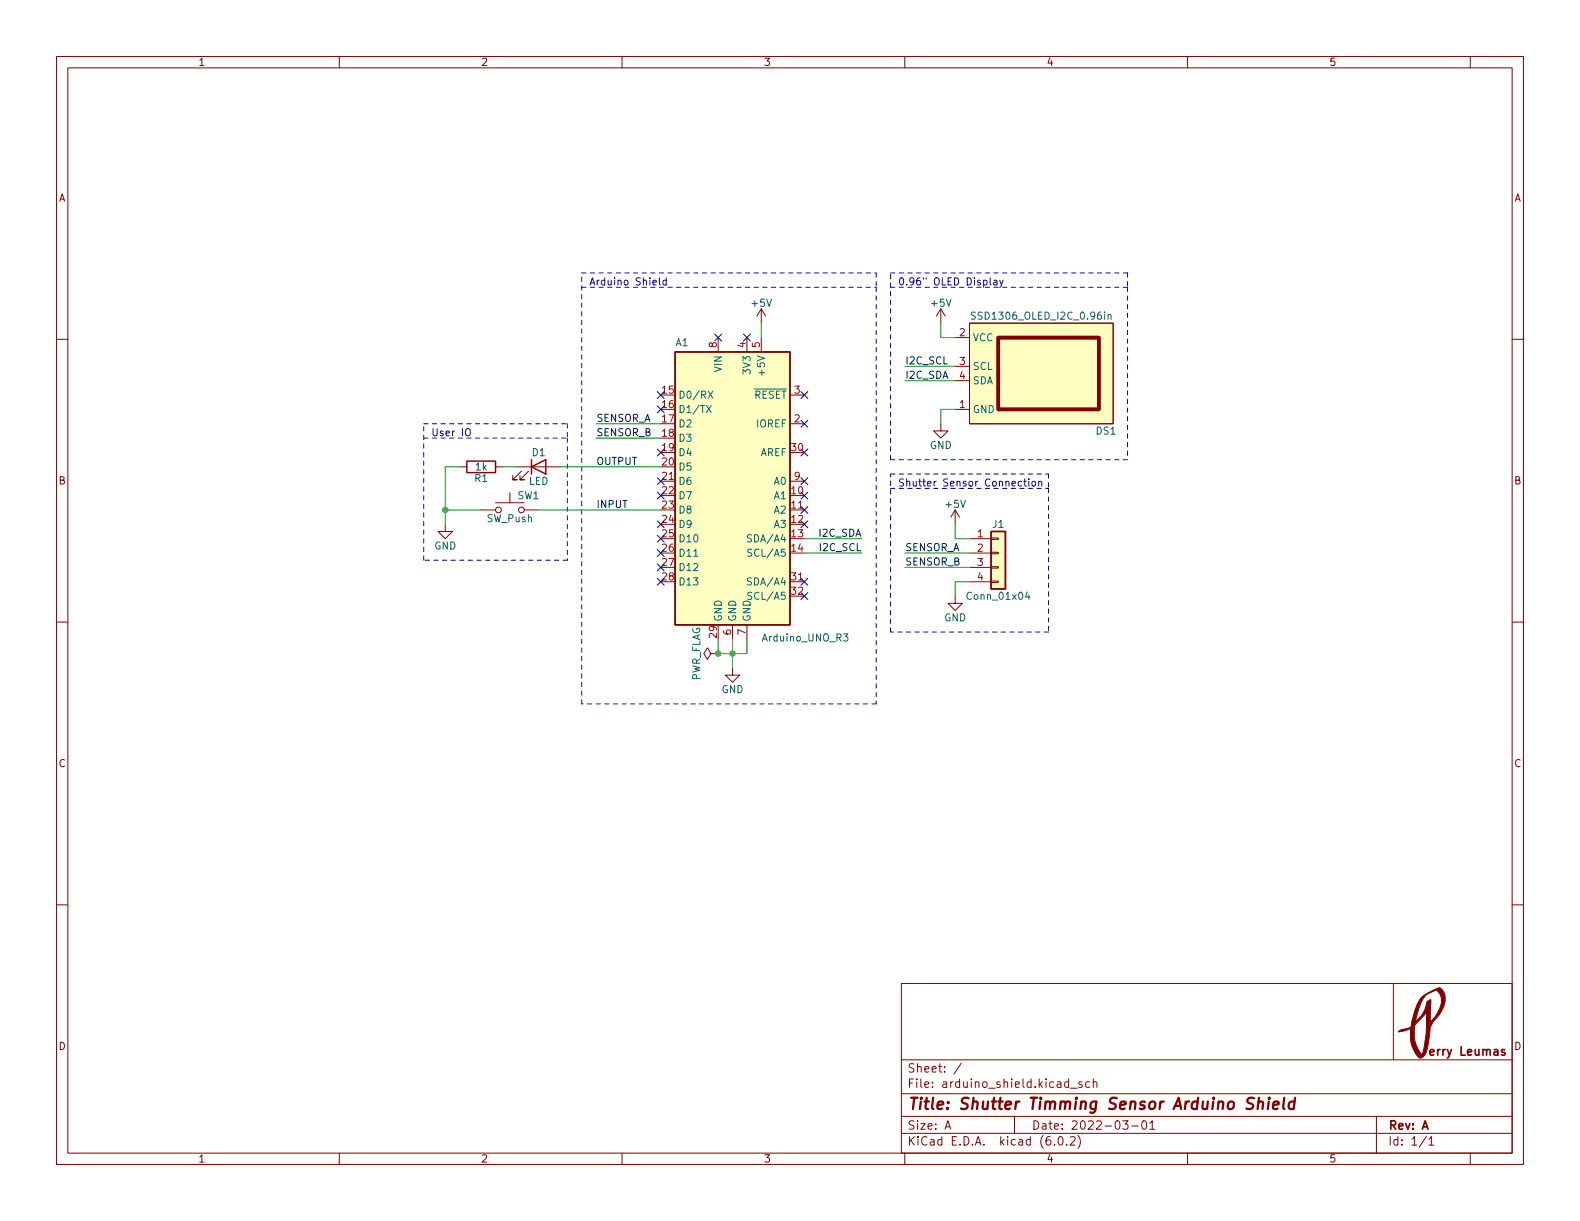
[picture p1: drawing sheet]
<svg xmlns="http://www.w3.org/2000/svg" width="279mm" height="216mm" viewBox="0 0 279 216" stroke-linecap="round" stroke-linejoin="round" font-family="sans-serif">
<g fill="none" stroke="#840000" stroke-width=".18">
<path d="M10 10h259.4v195.9h-259.4zM12 12h255.4v191.9h-255.4zM60 10v2M110 10v2M160 10v2M210 10v2M260 10v2M10 60h2M127 59.7v2.5M132.1 59.7v2.5M134.6 54.6v2.6M134.6 59.7v2.5"/>
<path d="M134.6 54.6l-.7 1.3M134.6 54.6l.8 1.3M166.4 54.6l-.8 1.3M166.4 54.6v2.6M166.4 54.6l.7 1.3M168.9 59.7h2.5M171.4 57.2h25.4v17.7h-25.4zM267.4 60h2M139.7 74.9h2.5M139.7 69.9h2.5M166.4 74.9v1.3h1.2l-1.2 1.3-1.3-1.3h1.3M168.9 72.4h2.5"/>
<path d="M168.9 64.8h2.5M168.9 67.3h2.5M78.7 92.7v1.3h1.3l-1.3 1.3-1.2-1.3h1.2M81.3 82.6h1.2M85.1 90.2h2.5M87.6 82.6h1.3M87.6 88.9h5.1M90.2 87.1v1.8M91.4 82.6h7.7M92.2 83.3l-1.5 1.5h.7h-.7v-.7M92.7 90.2h2.5M93.5 83.3l-1.6 1.5h.8h-.8v-.7"/>
<path d="M116.8 85.1h2.6M139.7 90.2h2.5M139.7 85.1h2.5M168.9 90.2l-.8 1.2M168.9 90.2v2.5M168.9 90.2l.8 1.2M171.4 95.3h3.9M171.4 97.8h3.9M175.3 97.7h1.2v.2h-1.2zM175.3 95.1h1.2v.3h-1.2zM10 110h2M125.7 115.6l-.6-1-.6 1 .6 1 .6-1h1.3"/>
<path d="M127 115.6h.1M129.5 118.1v1.3h1.3l-1.3 1.3-1.2-1.3h1.2M129.5 110.5v2.5M132.1 110.5v2.5M139.7 102.9h2.5M168.9 105.4v1.3h1.3l-1.3 1.3-1.3-1.3h1.3M171.4 100.3h3.9M171.4 102.9h3.9M175.3 102.7h1.2v.3h-1.2zM175.3 100.2h1.2v.3h-1.2zM267.4 110h2M10 160h2"/>
<path d="M267.4 160h2M159.4 173.9h108v30h-108zM246.4 173.9v13.5M159.4 197.4h108M159.4 193.4h108M159.4 187.4h108M167.1 199.7l.5-1.5 .5 1.5M167.3 199.2h.7M170 188l-1.3 1.9M179.4 197.4v3M189.3 192.4h1.2M191.3 191.4l-.3-.1-.2 .2v.2l.5 .2v.3h-.5"/>
<path d="M192.7 191.4l-.4-.1-.3 .3v.4l.1 .2h.6M193.3 191.4l.2-.1 .4 .1 .1 .9M193.3 190.8v1.5M198.5 198.2h1l-.5 .5 .4 .2v.6l-.2 .2h-.4l-.3-.2M200.1 199.1h1.2M202.1 198.2h.2a.81 .81 0 0 1 .5 .6 .81 .81 0 0 1-.3 .8l-.1 .1a.81 .81 0 0 1-.6-.6 .81 .81 0 0 1 .3-.9zM203.3 198.6l.5-.4v1.5M203.3 199.7h.9M243.4 197.4v6.5M60 203.9v2M110 203.9v2M159.4 200.4h108"/>
<path d="M160 203.9v2M186.5 202.3v.2M187.3 201h.2a.81 .81 0 0 1 .6 .6 .81 .81 0 0 1-.3 .8l-.2 .1a.81 .81 0 0 1-.6-.6 .81 .81 0 0 1 .3-.9zM188.6 202.3v.2M189.3 201.1l.5-.1 .2 .1 .1 .3-.9 1.1h.9M190.6 200.8a1.72 1.72 0 0 1 0 2.2M210 203.9v2M252.3 200.9l-1.3 1.9M252.7 201.4l.4-.4v1.5M252.7 202.5h.8M260 203.9v2"/>
<circle cx="88.1" cy="90.2" r=".51"/>
<circle cx="92.2" cy="90.2" r=".51"/>
</g>
<path d="M222.5 195a.49 .49 0 0 1 .9 .1l-.2 1M222.6 194.1l-.2 2M224.4 194.8l-.2 1.3M224.4 194.1l-.1 .1 .1 .1 .1-.1-.1-.1v.2M225.1 195.4l1-.2v-.3l-.6-.1-.3 .3v.9l.1 .1 .6-.1M227.1 194.1l-.2 1.7 .2 .3M228.9 194.9a.66 .66 0 0 0-1 .3v.5l.1 .3 .2 .1 .6-.1M229 194.1l-.2 2" fill="none" stroke="#840000" stroke-width=".4"/>
<path d="M266.1 185.6h-.4l-.2 .2 .1 .2 .5 .1v.4h-.6" fill="none" stroke="#840000" stroke-width=".3"/>
<path d="M251.4 176.3l1.2-.8 2-.8a2.58 2.58 0 0 1 .6 3.5l-.7 1.2-.9 1a2.85 2.85 0 0 0-.8 2.5l-.3 2.1a2.54 2.54 0 0 1-1.3 2.1l-.3-.1-.5-.6-.7-1.3-.3-1.2v-1.2h.7l.1 1.2 .2 .8 .5 1.1 .6 .7 .3-1.2 .4-2.5 .1-3.8-1.4 1.5a2.09 2.09 0 0 0-.8 2.2h-.7l.1-.8-1.3 .4-.9 .2a3.3 3.3 0 0 1 1.8-.7 1.04 1.04 0 0 0 .6-1.2h.6l.3-.2a5.6 5.6 0 0 0 1.8-3.3l.6-.3-.1 3.9 1.1-1.2a3.6 3.6 0 0 0 .6-3.8 .68 .68 0 0 0-.9-.5l-1.3 .6-.7 .7-.8 1.9-.6 2.2h-.6l.9-2.9z" fill="#840000" stroke="#840000" stroke-width=".18"/>
<path d="M119.4 62.2h20.3v48.3h-20.3zM82.5 81.5h5.1v2.1h-5.1zM94 82.6l2.5-1.3v2.5zM94 81.3v2.5M175.3 94h2.5v10.1h-2.5z" fill="none" stroke="#840000" stroke-width=".25"/>
<g fill="#ffffc2" stroke="#ffffc2" stroke-width=".18">
<path d="M175.3 94h2.5v10.1h-2.5z"/>
<path d="M119.4 62.2h20.3v48.3h-20.3z"/>
<path d="M171.4 57.2h25.4v17.7h-25.4z"/>
<path d="M176.5 59.7h17.8v12.7h-17.8z"/>
</g>
<g fill="none" stroke="#006464" stroke-width=".18">
<path d="M172.5 55.2h-.5l-.2 .1v.4l.6 .2 .1 .3-.3 .3-.4-.1M195.9 55.7l.2-.1 .3 .1 .1 .8M124.9 71.7l.9 1.3M125.2 69.2l.9 1.2M125.8 71.7l-.9 1.3M126.1 69.2l-.9 1.2M122.7 98.4h.7M132.9 94.6h-.5l-.2 .1v.3l.6 .3 .1 .3-.3 .2h-.4M132.9 97.2l-.4-.1-.2 .1v.4l.5 .2 .1 .3-.2 .3-.5-.1M132.9 102.2h-.5l-.2 .1v.4l.6 .2 .1 .3-.3 .2h-.4M132.9 104.8l-.4-.1-.2 .1v.4l.5 .2 .1 .3-.2 .3-.5-.1M149.2 112.1h.7l-.4 .5 .4 .1v.5l-.2 .2-.5-.2"/>
<path d="M181.6 104.7l-.3 .9h.8M181.9 105.1v.9"/>
</g>
<path d="M176.5 59.7h17.8v12.7h-17.8z" fill="none" stroke="#840000" stroke-width=".63"/>
<g fill="none" stroke="#0000c2" stroke-width=".18">
<path d="M116.6 49.1v1.1l.2 .2M117.8 49.6l-.3-.1-.3 .3 .1 .5h.5M117.8 49.1v1.3M175.1 49.1v1.1l.2 .2M175.8 49.6h.4l.1 .8M176.3 49.8l-.4 .1-.2 .2 .2 .3 .4-.1M176.8 49.5l.3 .9M177.4 49.5l-.4 1.2-.2 .1M82.4 76l.2-.2a.43 .43 0 0 1 .6 .4v.4a.42 .42 0 0 1-.5 .5 .42 .42 0 0 1-.4-.5zM180.7 85.2l-.4-.1-.2 .2 .1 .6h.5M181 85.1h.5M181.2 84.7v1.1l.3 .2"/>
<path d="M181.9 84.7v.1M181.9 85.1v.9M182.6 85.2l.3-.1 .2 .2v.4l-.2 .3-.3-.1-.1-.2zM183.7 85.2l.2-.1 .3 .1v.8M183.7 85.1v.9"/>
</g>
<g fill="none" stroke="#0000c2" stroke-width=".18" stroke-dasharray=".8 .8">
<path d="M102.9 50.8h52M102.9 48.3h52M154.9 48.3v2.5M154.9 50.8v73.7M157.5 50.8h41.9M157.5 48.3h41.9M199.4 50.8v30.5M199.4 48.3v2.5M74.9 77.5h25.4M74.9 74.9h25.4M100.3 77.5v21.6M100.3 74.9v2.6"/>
<path d="M74.9 99.1v-24.2M100.3 99.1h-25.4M157.5 86.4h27.9M157.5 81.3v-33M157.5 83.8h27.9M185.4 83.8v2.6M185.4 86.4v25.4M199.4 81.3h-41.9M157.5 111.8v-28M185.4 111.8h-27.9M102.9 124.5v-76.2M154.9 124.5h-52"/>
</g>
<g fill="none" stroke="#009600" stroke-width=".18">
<path d="M134.6 57.2v2.5M166.4 57.2v2.5h2.5M105.4 77.5h11.4M105.4 74.9h11.4M160 67.3h8.9M160 64.8h8.9M168.9 72.4h-2.5v2.5M78.7 90.2h6.4M81.3 82.6h-2.6v10.1M88.9 82.6h2.5M95.2 90.2h21.6M99.1 82.6h17.7"/>
<path d="M142.2 97.8h10.2M142.2 95.3h10.2M160 97.8h11.4M168.9 92.7v2.6h2.5M127 113v2.6h5.1v-2.6M129.5 113v5.1M160 100.3h11.4M171.4 102.9h-2.5v2.5"/>
</g>
<g fill="none" stroke="#000084" stroke-width=".18">
<path d="M126.4 59.1l1.2 1.2M127.6 59.1l-1.2 1.2M131.5 59.1l1.2 1.2M132.7 59.1l-1.2 1.2M116.2 69.2l1.2 1.3M116.2 79.4l1.2 1.2M116.2 71.8l1.2 1.2M117.4 69.2l-1.2 1.3M117.4 79.4l-1.2 1.2M117.4 71.8l-1.2 1.2M141.6 79.4l1.2 1.2M141.6 74.3l1.2 1.2"/>
<path d="M141.6 69.2l1.2 1.3M142.8 79.4l-1.2 1.2M142.8 74.3l-1.2 1.2M142.8 69.2l-1.2 1.3M116.2 94.6l1.2 1.3M116.2 99.7l1.2 1.2M116.2 97.2l1.2 1.2M116.2 92.1l1.2 1.2M116.2 84.5l1.2 1.2M116.2 87l1.2 1.2M117.4 94.6l-1.2 1.3M117.4 99.7l-1.2 1.2"/>
<path d="M117.4 97.2l-1.2 1.2M117.4 92.1l-1.2 1.2M117.4 84.5l-1.2 1.2M117.4 87l-1.2 1.2M141.6 89.6l1.2 1.2M141.6 84.5l1.2 1.2M141.6 92.1l1.2 1.2M141.6 87l1.2 1.2M142.8 89.6l-1.2 1.2M142.8 84.5l-1.2 1.2M142.8 92.1l-1.2 1.2M142.8 87l-1.2 1.2"/>
<path d="M116.2 102.3l1.2 1.2M117.4 102.3l-1.2 1.2M141.6 104.8l1.2 1.2M141.6 102.3l1.2 1.2M142.8 104.8l-1.2 1.2M142.8 102.3l-1.2 1.2"/>
</g>
<g fill="#009600" stroke="#009600" stroke-width=".18">
<circle cx="127" cy="115.6" r=".46"/>
<circle cx="129.5" cy="115.6" r=".46"/>
<circle cx="78.7" cy="90.2" r=".46"/>
</g>
<text font-size="2.8" fill="#840000" x="160.4" y="196.2">Title: Shutter Timming Sensor Arduino Shield</text>
<g font-size="2.1" fill="#840000">
<text x="160.4" y="189.7">Sheet: /</text>
<text x="252.4" y="186.6">erry Leumas</text>
<text x="160.4" y="192.4">File: arduino_shield.kicad_sch</text>
<text x="160.4" y="202.5">KiCad E.D.A. kicad (6.0.2)</text>
<text x="160.4" y="199.7">Size: A</text>
<text x="182.4" y="199.7">Date: 2022-03-01</text>
<text x="245.4" y="199.7">Rev: A</text>
<text x="245.4" y="202.5">Id: 1/1</text>
</g>
<g font-size="1.8" fill="#840000">
<text x="35" y="11.6">1</text>
<text x="85" y="11.6">2</text>
<text x="135" y="11.6">3</text>
<text x="185" y="11.6">4</text>
<text x="235" y="11.6">5</text>
<text x="10.3" y="35.6">A</text>
<text x="267.7" y="35.6">A</text>
<text x="10.3" y="85.7">B</text>
<text x="267.7" y="85.7">B</text>
<text x="10.3" y="135.6">C</text>
<text x="267.7" y="135.6">C</text>
<text x="10.3" y="185.7">D</text>
<text x="267.7" y="185.7">D</text>
<text x="35" y="205.6">1</text>
<text x="85" y="205.6">2</text>
<text x="135" y="205.6">3</text>
<text x="185" y="205.6">4</text>
<text x="235" y="205.6">5</text>
</g>
<g font-size="1.8" fill="#0000c2">
<text x="104.1" y="50.5">Arduino Shield</text>
<text x="158.7" y="50.5">0.96&quot; OLED Display</text>
<text x="76.2" y="77.1">User IO</text>
<text x="158.7" y="86">Shutter Sensor Connection</text>
</g>
<g font-size="1.8" fill="#006464">
<text x="133" y="54.2">+5V</text>
<text x="164.8" y="54.2">+5V</text>
<text x="172.5" y="56.5">SSD1306_OLED_I2C_0.96in</text>
<text x="119.5" y="61.2">A1</text>
<text x="127.6" y="65.7" transform="rotate(-90 127.6 65.7)">VIN</text>
<text x="132.7" y="65.9" transform="rotate(-90 132.7 65.9)">3V3</text>
<text x="135.3" y="65.9" transform="rotate(-90 135.3 65.9)">+5V</text>
<text x="172" y="60.3">VCC</text>
<text x="172" y="65.4">SCL</text>
<text x="119.9" y="70.5">D0/RX</text>
<text x="131.9" y="70.5">~{RESET}</text>
<text x="172" y="67.9">SDA</text>
<text x="119.9" y="73">D1/TX</text>
<text x="119.9" y="75.6">D2</text>
<text x="133.8" y="75.6">IOREF</text>
<text x="172" y="73">GND</text>
<text x="193.9" y="76.8">DS1</text>
<text x="84.1" y="83.2">1k</text>
<text x="94.1" y="80.6">D1</text>
<text x="119.9" y="78.1">D3</text>
<text x="119.9" y="80.6">D4</text>
<text x="119.9" y="83.2">D5</text>
<text x="134.4" y="80.6">AREF</text>
<text x="164.4" y="79.4">GND</text>
<text x="84" y="85.2">R1</text>
<text x="91.5" y="88.3">SW1</text>
<text x="93.5" y="85.7">LED</text>
<text x="119.9" y="85.7">D6</text>
<text x="119.9" y="88.3">D7</text>
<text x="136.9" y="88.3">A1</text>
<text x="136.9" y="85.7">A0</text>
<text x="167.3" y="89.8">+5V</text>
<text x="86.1" y="92.3">SW_Push</text>
<text x="119.9" y="90.8">D8</text>
<text x="119.9" y="93.3">D9</text>
<text x="119.9" y="95.9">D10</text>
<text x="132.7" y="95.9">SDA/A4</text>
<text x="136.9" y="90.8">A2</text>
<text x="136.9" y="93.3">A3</text>
<text x="175.5" y="93.3">J1</text>
<text x="76.8" y="97.2">GND</text>
<text x="119.9" y="98.4">D11</text>
<text x="119.9" y="101">D12</text>
<text x="132.9" y="98.4">SCL/A5</text>
<text x="119.9" y="103.5">D13</text>
<text x="132.7" y="103.5">SDA/A4</text>
<text x="132.9" y="106">SCL/A5</text>
<text x="171.3" y="106">Conn_01x04</text>
<text x="127.6" y="110" transform="rotate(-90 127.6 110)">GND</text>
<text x="130.2" y="110" transform="rotate(-90 130.2 110)">GND</text>
<text x="132.7" y="110" transform="rotate(-90 132.7 110)">GND</text>
<text x="135" y="113.4">Arduino_UNO_R3</text>
<text x="166.9" y="109.9">GND</text>
<text x="123.8" y="120.5" transform="rotate(-90 123.8 120.5)">PWR_FLAG</text>
<text x="127.6" y="122.6">GND</text>
</g>
<g font-size="1.8" fill="#a90000">
<text x="169.7" y="59.4">2</text>
<text x="126.7" y="61.5" transform="rotate(-90 126.7 61.5)">8</text>
<text x="131.8" y="61.5" transform="rotate(-90 131.8 61.5)">4</text>
<text x="134.4" y="61.5" transform="rotate(-90 134.4 61.5)">5</text>
<text x="169.7" y="64.5">3</text>
<text x="117.1" y="69.6">15</text>
<text x="140.5" y="69.6">3</text>
<text x="169.7" y="67.1">4</text>
<text x="117.1" y="72.1">16</text>
<text x="117.1" y="74.7">17</text>
<text x="117.1" y="77.2">18</text>
<text x="140.5" y="74.7">2</text>
<text x="169.7" y="72.1">1</text>
<text x="117.1" y="79.8">19</text>
<text x="117.1" y="82.3">20</text>
<text x="140" y="79.8">30</text>
<text x="117.1" y="84.8">21</text>
<text x="117.1" y="87.4">22</text>
<text x="117.1" y="89.9">23</text>
<text x="140" y="87.4">10</text>
<text x="140" y="89.9">11</text>
<text x="140.5" y="84.8">9</text>
<text x="117.1" y="92.5">24</text>
<text x="117.1" y="95">25</text>
<text x="140" y="92.5">12</text>
<text x="140" y="95">13</text>
<text x="172.9" y="95">1</text>
<text x="117.1" y="97.5">26</text>
<text x="117.1" y="100.1">27</text>
<text x="140" y="97.5">14</text>
<text x="172.9" y="97.5">2</text>
<text x="172.9" y="100.1">3</text>
<text x="117.1" y="102.6">28</text>
<text x="140" y="102.6">31</text>
<text x="140" y="105.2">32</text>
<text x="172.9" y="102.6">4</text>
<text x="126.7" y="112.7" transform="rotate(-90 126.7 112.7)">29</text>
<text x="129.3" y="112.3" transform="rotate(-90 129.3 112.3)">6</text>
<text x="131.8" y="112.3" transform="rotate(-90 131.8 112.3)">7</text>
</g>
<g font-size="1.8" fill="#0f0f0f">
<text x="160" y="64.4">I2C_SCL</text>
<text x="160" y="67">I2C_SDA</text>
<text x="105.4" y="74.6">SENSOR_A</text>
<text x="105.4" y="77.1">SENSOR_B</text>
<text x="105.4" y="82.2">OUTPUT</text>
<text x="105.4" y="89.8">INPUT</text>
<text x="144.9" y="94.9">I2C_SDA</text>
<text x="145.1" y="97.4">I2C_SCL</text>
<text x="160" y="97.4">SENSOR_A</text>
<text x="160" y="100">SENSOR_B</text>
</g>
</svg>
